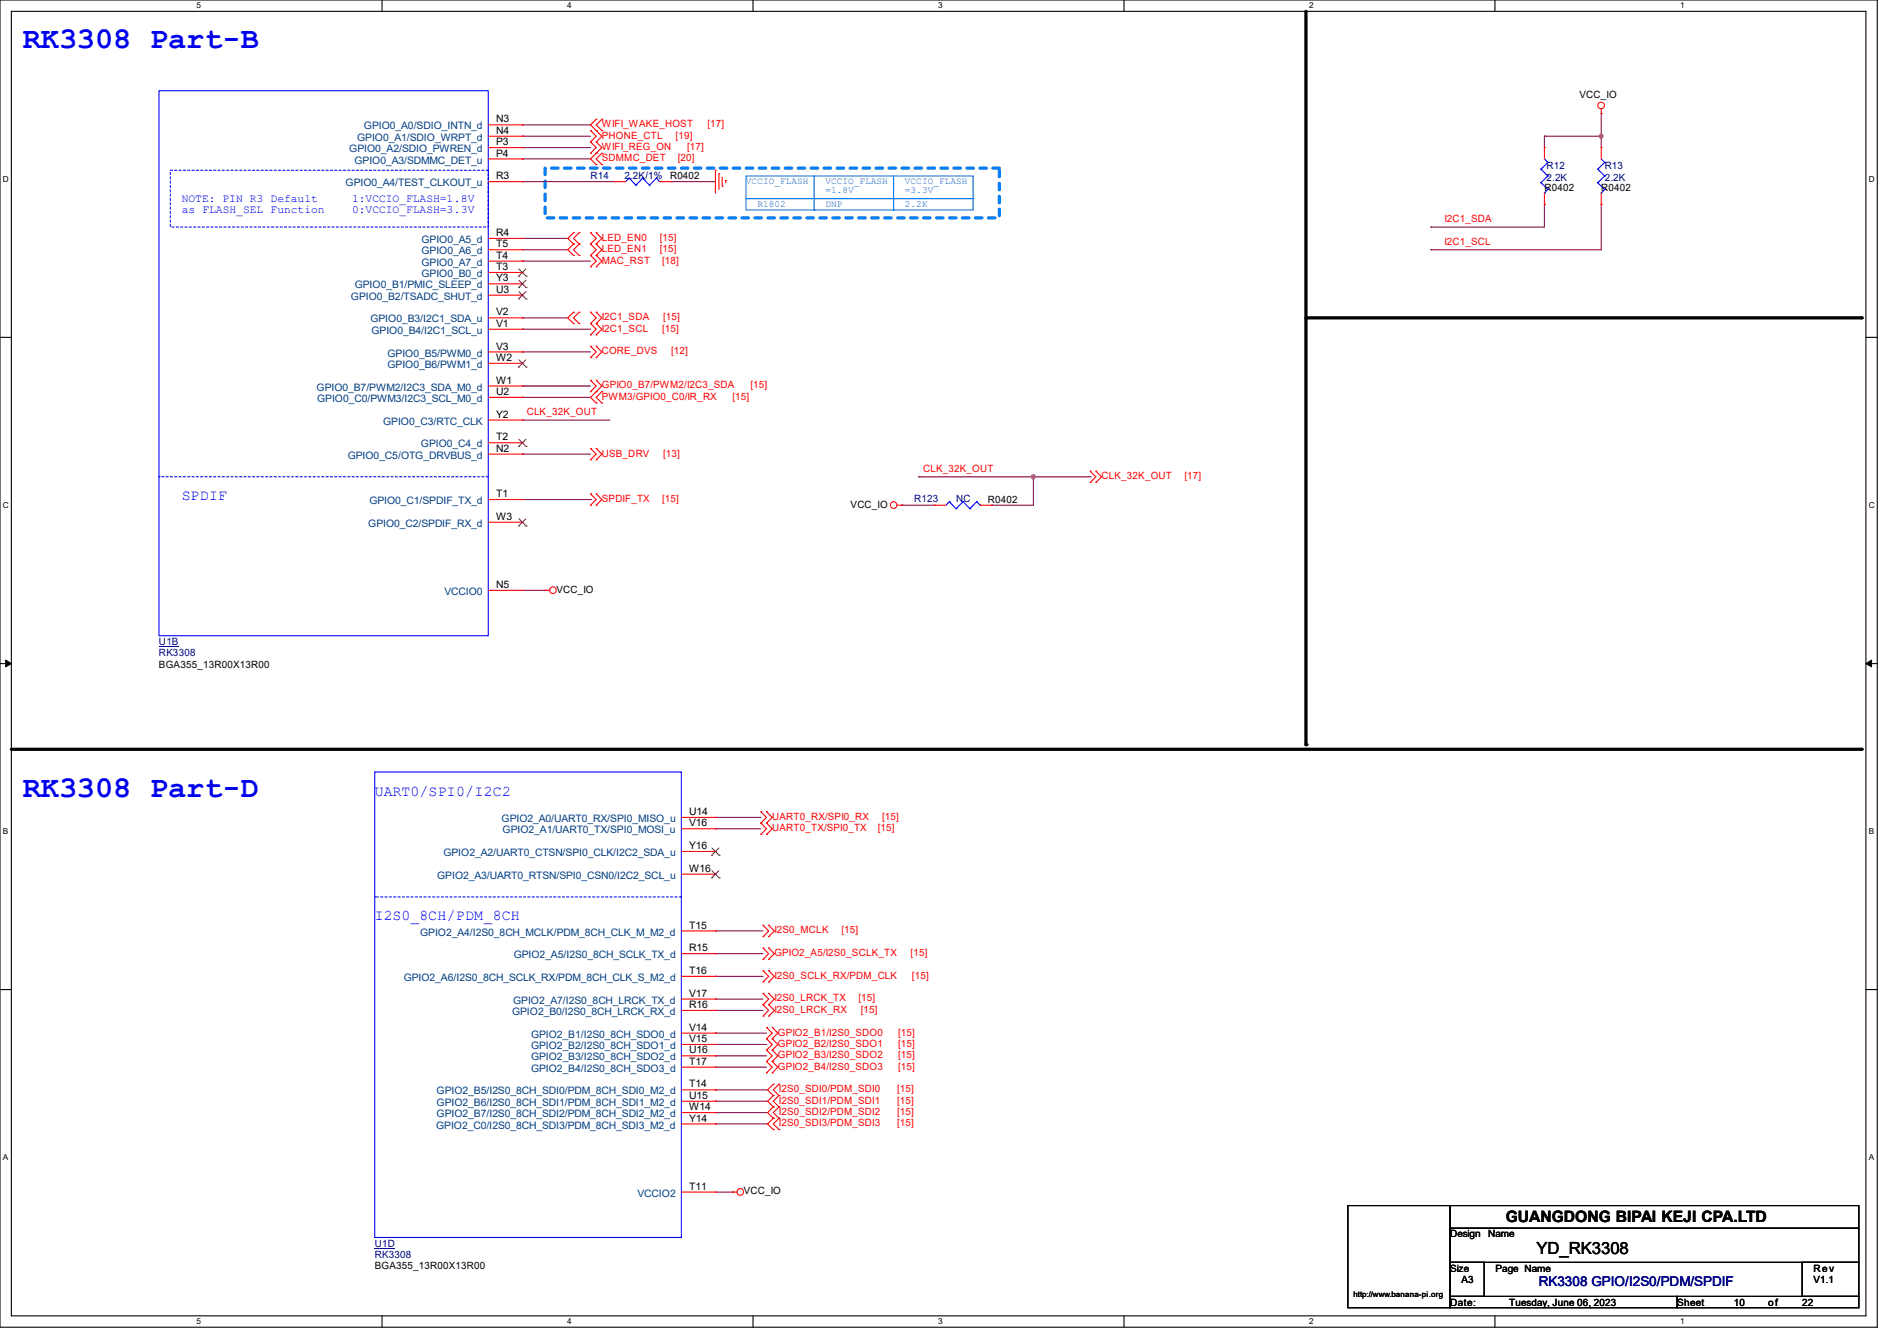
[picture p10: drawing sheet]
<svg xmlns="http://www.w3.org/2000/svg" width="297mm" height="210mm" viewBox="0 0 297 210" stroke-linecap="round" stroke-linejoin="round" font-family="sans-serif">
<path d="M0 0h293.9v207.9h-293.9zM1.8 1.8h290.3v204.3h-290.3z" fill="none" stroke="#000" stroke-width=".17"/>
<g fill="#fff">
<path d="M30.8 .2h.7v1.4h-.7z"/>
<path d="M30.8 206.2h.7v1.4h-.7z"/>
</g>
<path d="M59.8 0v1.8M59.8 206.1v1.8" fill="none" stroke="#000" stroke-width=".17"/>
<g fill="#fff">
<path d="M88.8 .2h.7v1.4h-.7z"/>
<path d="M88.8 206.2h.7v1.4h-.7z"/>
</g>
<path d="M117.9 0v1.8M117.9 206.1v1.8" fill="none" stroke="#000" stroke-width=".17"/>
<g fill="#fff">
<path d="M146.9 .2h.7v1.4h-.7z"/>
<path d="M146.9 206.2h.7v1.4h-.7z"/>
</g>
<path d="M176 0v1.8M176 206.1v1.8" fill="none" stroke="#000" stroke-width=".17"/>
<g fill="#fff">
<path d="M205 .2h.7v1.4h-.7z"/>
<path d="M205 206.2h.7v1.4h-.7z"/>
</g>
<path d="M234.1 0v1.8M234.1 206.1v1.8" fill="none" stroke="#000" stroke-width=".17"/>
<g fill="#fff">
<path d="M263.1 .2h.6v1.4h-.6z"/>
<path d="M263.1 206.2h.6v1.4h-.6z"/>
<path d="M.5 27.3h.9v1.4h-.9z"/>
<path d="M292.6 27.3h.9v1.4h-.9z"/>
<path d="M.5 78.4h.9v1.4h-.9z"/>
<path d="M292.6 78.4h.9v1.4h-.9z"/>
</g>
<path d="M0 52.8h1.8M292.1 52.8h1.8" fill="none" stroke="#000" stroke-width=".17"/>
<g fill="#fff">
<path d="M.5 129.5h.8v1.4h-.8z"/>
<path d="M292.6 129.5h.8v1.4h-.8z"/>
</g>
<path d="M0 103.9h1.8M292.1 103.9h1.8" fill="none" stroke="#000" stroke-width=".17"/>
<path d="M.9 103.4l.9 .5-.9 .5zM292.1 103.9l.9-.5v1z" fill="#000" stroke="#000" stroke-width=".16"/>
<g fill="#fff">
<path d="M.5 180.5h.8v1.4h-.8z"/>
<path d="M292.6 180.5h.8v1.4h-.8z"/>
</g>
<path d="M0 155h1.8M292.1 155h1.8M211 188.8h16v16h-16zM227 188.8h64v3.6h-64zM227 192.4h64v5.3h-64zM227 197.7h5.4v5.3h-5.4zM282.2 197.7h8.8v5.3h-8.8zM227 203h35.6v1.8h-35.6zM262.6 203h28.4v1.8h-28.4z" fill="none" stroke="#000" stroke-width=".17"/>
<path d="M204.5 1.8v114.8M204.5 49.8h86.9M1.8 117.3h289.6" fill="none" stroke="#000" stroke-width=".51"/>
<g fill="#000">
<circle cx="291.4" cy="49.8" r=".25"/>
<circle cx="204.5" cy="116.6" r=".25"/>
<circle cx="291.4" cy="117.3" r=".25"/>
</g>
<path d="M85.3 26.3h71.2v7.8h-71.2z" fill="none" stroke="#0080ff" stroke-width=".51" stroke-dasharray="1 1"/>
<path d="M116.8 27.6h35.6v5.3h-35.6zM116.8 31.1h35.6M127.5 32.9h.1M127.5 27.6v5.3M139.9 32.9h.1M139.9 27.6v5.3M152.4 31.1h.1" fill="none" stroke="#0080ff" stroke-width=".17"/>
<g fill="none" stroke="#800040" stroke-width=".17">
<path d="M81.8 19.6h.1M81.8 19.6h10.7M250.7 17.8h.1M250.7 17.8v5.3M81.8 28.4h.1M81.8 21.3h.1M81.8 23.1h.1M81.8 24.9h.1M81.8 39.1h7.1M81.8 21.3h10.7M81.8 28.4h14.4M81.8 23.1h10.7"/>
<path d="M81.8 24.9h10.7M81.8 37.3h7.1M88.9 39.1h.1M88.9 37.3h.1M105.1 28.4h.1M105.1 28.4h6.9M224 35.6h.1M224 39.1h.1M241.8 21.3h.1M241.8 32h.1M241.8 21.3v1.8M241.8 32v3.6h-17.8"/>
<path d="M241.8 21.3h8.9M250.7 32h.1M250.7 21.3h.1M250.7 32v7.1h-26.7M81.8 55.1h.1M81.8 49.8h.1M81.8 51.6h.1M81.8 40.9h.1M81.8 55.1h10.7M81.8 49.8h7.1M81.8 51.6h10.7M81.8 40.9h10.7"/>
<path d="M81.8 65.8h.1M81.8 62.2h.1M81.8 71.1h.1M81.8 60.5h.1M81.8 65.8h13.7M81.8 62.2h10.7M81.8 71.1h10.7M81.8 60.5h10.7M81.8 78.2h10.7M92.5 78.2h.1M141.2 79.1h.1M141.2 79.1h5.1"/>
<path d="M143.8 74.7h.1M143.8 74.7h26.9M155.2 79.1h.1M161.8 74.7h.1M161.8 74.7v4.4h-6.6M170.7 74.7h.1M81.8 92.5h3.5M85.3 92.5h.1M112 128h.1M112 129.8h.1M112 128h7.1M112 129.8h7.1"/>
<path d="M112 156.5h.1M112 158.2h.1M112 152.9h.1M112 149.4h.1M112 145.8h.1M112 156.5h7.5M112 158.2h7.5M112 152.9h7.5M112 149.4h7.5M112 145.8h7.5M112 170.7h.1M112 172.5h.1"/>
<path d="M112 174.2h.1M112 176h.1M112 161.8h.1M112 163.6h.1M112 165.4h.1M112 167.1h.1M112 170.7h8.2M112 172.5h8.2M112 174.2h8.2M112 176h8.2M112 161.8h8M112 163.6h8"/>
<path d="M112 165.4h8M112 167.1h8M112 186.7h2.7M114.7 186.7h.1"/>
</g>
<g fill="#f0f" stroke="#f0f" stroke-width=".17">
<circle cx="250.7" cy="21.3" r=".32"/>
<circle cx="161.8" cy="74.7" r=".32"/>
</g>
<g fill="none" stroke="#f00" stroke-width=".17">
<path d="M76.5 19.6h5.3M81.8 19.6h.1M93.3 18.7h.1M93.3 18.7l-.8 .9 1.7 1.7-.9 .9M94.2 18.7h.1M94.2 18.7l-.9 .9 .9 .8M250.7 17.8h.1M250.7 17.1v.7M76.5 28.4h5.3M76.5 21.3h5.3M76.5 23.1h5.3M76.5 24.9h5.3"/>
<path d="M76.5 37.3h5.3M76.5 39.1h5.3M81.8 21.3h.1M81.8 23.1h.1M81.8 24.9h.1M81.8 28.4h.1M81.8 37.3h.1M81.8 39.1h.1M89.8 36.4h.1M89.8 38.2h.1M89.8 36.4l-.9 .9 .9 .9M89.8 38.2l-.9 .9 .9 .9"/>
<path d="M90.7 38.2h.1M90.7 36.4h.1M90.7 36.4l-.9 .9 .9 .9M90.7 38.2l-.9 .9 .9 .9M92.5 22.2h.1M92.5 20.4h.1M92.5 24h.1M92.5 38.2h.1M92.5 36.4h.1M92.5 20.4l.8 .9-.8 .9M92.5 22.2l.8 .9-.8 .9M92.5 36.4l.8 .9-.8 .9"/>
<path d="M92.5 38.2l.8 .9-.8 .9M93.3 22.2h.1M93.3 20.4h.1M93.3 24h.1M93.3 25.8h.1M93.3 38.2h.1M93.3 36.4h.1M93.3 22.2l.9 .9-1.7 1.8 .8 .9M93.3 36.4l.9 .9-.9 .9M93.3 38.2l.9 .9-.9 .9M94.2 25.8h.1M94.2 24h.1"/>
<path d="M94.2 20.4h.1M94.2 24l-.9 .9 .9 .9M96.2 28.4h.1M96.2 28.4h1.8M103.3 28.4h1.8M105.1 28.4h.1M112 26.7h.1M112 26.7v3.5M112.6 27.2h.1M112.6 27.2v2.5M113.1 29.2h.1M113.1 27.7v1.5"/>
<path d="M113.6 28.3h.1M113.6 28.3v.3M241.8 23.1h.1M241.8 32h.1M241.8 23.1v1.8M241.8 30.2v1.8M250.7 23.1h.1M250.7 32h.1M250.7 23.1v1.8M250.7 30.2v1.8M76.5 40.9h5.3M76.5 42.7h5.3"/>
<path d="M76.5 44.4h5.3M76.5 46.2h5.3M76.5 49.8h5.3M76.5 51.6h5.3M76.5 55.1h5.3M76.5 56.9h5.3M81.8 40.9h.1M81.8 42.7h.1M81.8 44.4h.1M81.8 46.2h.1M81.8 49.8h.1M81.8 51.6h.1"/>
<path d="M81.8 55.1h.1M81.8 56.9h.1M89.8 48.9h.1M89.8 50.7h.1M89.8 40h.1M89.8 48.9l-.9 .9 .9 .9M90.7 50.7h.1M90.7 48.9h.1M90.7 40h.1M90.7 48.9l-.9 .9 .9 .9M92.5 41.8h.1M92.5 40h.1"/>
<path d="M92.5 52.5h.1M92.5 50.7h.1M92.5 48.9h.1M92.5 56h.1M92.5 54.2h.1M92.5 59.6h.1M92.5 40l.8 .9-.8 .9M92.5 50.7l.8 .9-.8 .9M92.5 48.9l.8 .9-.8 .9M92.5 54.2l.8 .9-.8 .9M92.5 59.6l.8 .9-.8 .8M93.3 41.8h.1"/>
<path d="M93.3 40h.1M93.3 52.5h.1M93.3 50.7h.1M93.3 48.9h.1M93.3 56h.1M93.3 54.2h.1M93.3 59.6h.1M93.3 40l.9 .9-.9 .9M93.3 50.7l.9 .9-.9 .9M93.3 54.2l.9 .9-.9 .9M93.3 48.9l.9 .9-.9 .9M93.3 59.6l.9 .9-1.7 1.7 .8 .9"/>
<path d="M76.5 60.5h5.3M76.5 62.2h5.3M76.5 65.8h5.3M76.5 69.3h5.3M76.5 78.2h5.3M76.5 71.1h5.3M81.8 60.5h.1M81.8 62.2h.1M81.8 65.8h.1M81.8 69.3h.1M81.8 78.2h.1M81.8 71.1h.1"/>
<path d="M92.5 72h.1M92.5 70.2h.1M92.5 61.3h.1M92.5 79.1h.1M92.5 77.3h.1M92.5 70.2l.8 .9-.8 .9M92.5 77.3l.8 .9-.8 .9M93.3 72h.1M93.3 70.2h.1M93.3 61.3h.1M93.3 63.1h.1M93.3 79.1h.1"/>
<path d="M93.3 77.3h.1M93.3 70.2l.9 .9-.9 .9M93.3 77.3l.9 .9-.9 .9M94.2 63.1h.1M94.2 61.3h.1M94.2 61.3l-.9 .9 .9 .9M140.5 79.1h.7M141.2 79.1h.1M146.3 79.1h.1M146.3 79.1h1.8M153.5 79.1h1.7M155.2 79.1h.1"/>
<path d="M170.7 75.6h.1M170.7 73.8h.1M170.7 73.8l.9 .9-.9 .9M171.6 75.6h.1M171.6 73.8h.1M171.6 73.8l.9 .9-.9 .9M76.5 92.5h5.3M76.5 81.8h5.3M81.8 92.5h.1M81.8 81.8h.1M85.3 92.5h.1M85.3 92.5h.8"/>
<path d="M106.7 128h5.3M106.7 129.8h5.3M106.7 133.3h5.3M106.7 136.9h5.3M112 128h.1M112 129.8h.1M112 133.3h.1M112 136.9h.1M119.1 128.9h.1M119.1 127.1h.1M119.1 130.7h.1M119.1 127.1l.9 .9-.9 .9"/>
<path d="M119.1 128.9l.9 .9-.9 .9M120 128.9h.1M120 127.1h.1M120 130.7h.1M120 127.1l.9 .9-.9 .9M120 128.9l.9 .9-.9 .9M106.7 152.9h5.3M106.7 156.5h5.3M106.7 158.2h5.3M106.7 145.8h5.3M106.7 149.4h5.3M112 152.9h.1"/>
<path d="M112 156.5h.1M112 158.2h.1M112 145.8h.1M112 149.4h.1M119.5 157.4h.1M119.5 155.6h.1M119.5 153.8h.1M119.5 152h.1M119.5 150.2h.1M119.5 148.5h.1M119.5 146.7h.1M119.5 144.9h.1"/>
<path d="M119.5 159.1h.1M119.5 155.6l.9 .9-.9 .9M119.5 152l.9 .9-.9 .9M119.5 148.5l.9 .9-.9 .8M119.5 144.9l.9 .9-.9 .9M119.5 157.4l.9 .8-.9 .9M120.4 157.4h.1M120.4 155.6h.1M120.4 153.8h.1M120.4 152h.1M120.4 150.2h.1M120.4 148.5h.1"/>
<path d="M120.4 146.7h.1M120.4 144.9h.1M120.4 159.1h.1M120.4 155.6l.8 .9-.8 .9M120.4 152l.8 .9-.8 .9M120.4 148.5l.8 .9-.8 .8M120.4 144.9l.8 .9-.8 .9M120.4 157.4l.8 .8-.8 .9M106.7 161.8h5.3M106.7 163.6h5.3M106.7 165.4h5.3M106.7 167.1h5.3"/>
<path d="M106.7 170.7h5.3M106.7 172.5h5.3M106.7 174.2h5.3M106.7 176h5.3M112 161.8h.1M112 163.6h.1M112 165.4h.1M112 167.1h.1M112 170.7h.1M112 172.5h.1M112 174.2h.1M112 176h.1"/>
<path d="M120 162.7h.1M120 160.9h.1M120 164.5h.1M120 166.2h.1M120 168h.1M120 160.9l.9 .9-.9 .9M120 162.7l.9 .9-.9 .9M120 164.5l.9 .9-.9 .8M120 166.2l.9 .9-.9 .9M120.9 162.7h.1M120.9 160.9h.1M120.9 164.5h.1"/>
<path d="M120.9 166.2h.1M120.9 168h.1M120.9 160.9l.9 .9-.9 .9M120.9 162.7l.9 .9-.9 .9M120.9 164.5l.9 .9-.9 .8M120.9 166.2l.9 .9-.9 .9M121.1 169.8h.1M121.1 171.6h.1M121.1 173.4h.1M121.1 175.1h.1M121.1 176.9h.1M121.1 169.8l-.9 .9 .9 .9"/>
<path d="M121.1 171.6l-.9 .9 .9 .9M121.1 173.4l-.9 .8 .9 .9M121.1 175.1l-.9 .9 .9 .9M122 171.6h.1M122 169.8h.1M122 173.4h.1M122 175.1h.1M122 176.9h.1M122 169.8l-.9 .9 .9 .9M122 171.6l-.9 .9 .9 .9M122 173.4l-.9 .8 .9 .9M122 175.1l-.9 .9 .9 .9"/>
<path d="M106.7 186.7h5.3M112 186.7h.1M114.7 186.7h.1M114.7 186.7h.7"/>
<circle cx="250.7" cy="16.5" r=".52"/>
<circle cx="139.9" cy="79.1" r=".52"/>
<circle cx="86.6" cy="92.4" r=".52"/>
<circle cx="115.9" cy="186.7" r=".52"/>
</g>
<g fill="none" stroke="#00f" stroke-width=".17">
<path d="M24.9 14.2h51.6v85.4h-51.6zM98.5 27.9h.1M98.5 27.9l-.5 .5M98.5 27.9l1.1 1.1M99.6 29h.1M100.6 27.9h.1M100.6 27.9l-1 1.1M100.6 27.9l1.1 1.1M101.7 29h.1M102.8 27.9h.1M102.8 27.9l-1.1 1.1M102.8 27.9l.5 .5"/>
<path d="M103.3 28.4h.1M241.3 26.5h.1M241.3 28.6h.1M241.3 26.5l1.1 1.1M241.3 28.6l1.1 1.1M241.8 30.2h.1M241.8 24.9l.6 .5M242.4 25.4h.1M242.4 27.6h.1M242.4 29.7h.1M242.4 25.4l-1.1 1.1M242.4 27.6l-1.1 1"/>
<path d="M242.4 29.7l-.6 .5M250.1 26.5h.1M250.1 28.6h.1M250.1 26.5l1.1 1.1M250.1 28.6l1.1 1.1M250.7 30.2h.1M250.7 24.9l.5 .5M251.2 25.4h.1M251.2 27.6h.1M251.2 29.7h.1M251.2 25.4l-1.1 1.1M251.2 27.6l-1.1 1"/>
<path d="M251.2 29.7l-.5 .5M148.6 78.6h.1M148.6 78.6l-.5 .5M148.6 78.6l1.1 1.1M149.7 79.7h.1M150.8 78.6h.1M150.8 78.6l-1.1 1.1M150.8 78.6l1 1.1M151.8 79.7h.1M152.9 78.6h.1M152.9 78.6l-1.1 1.1M152.9 78.6l.6 .5"/>
<path d="M153.5 79.1h.1M58.7 120.9h48v72.9h-48z"/>
</g>
<path d="M26.7 26.7h49.8v8.9h-49.8zM24.9 74.7h.1M76.5 74.7h-51.6M58.7 140.5h.1M106.7 140.5h-48" fill="none" stroke="#00f" stroke-width=".17" stroke-dasharray=".3 .3"/>
<path d="M24.9 101.2h3.1M58.7 195.5h3.1" fill="none" stroke="#000080" stroke-width=".16"/>
<g fill="none" stroke="#804000" stroke-width=".16">
<path d="M81.2 43.3h.1M81.2 45h.1M81.2 46.8h.1M81.2 57.5h.1M81.2 42.1l1.2 1.2M81.2 43.9l1.2 1.1M81.2 45.7l1.2 1.1M81.2 56.3l1.2 1.2M82.3 42.1l-1.1 1.2M82.3 43.9l-1.1 1.1M82.3 45.7l-1.1 1.1M82.3 56.3l-1.1 1.2"/>
<path d="M82.4 43.3h.1M82.4 45h.1M82.4 46.8h.1M82.4 57.5h.1M81.2 69.9h.1M81.2 68.8l1.2 1.1M82.3 68.8l-1.1 1.1M82.4 69.9h.1M81.2 82.4h.1M81.2 81.2l1.2 1.2M82.3 81.2l-1.1 1.2M82.4 82.4h.1"/>
<path d="M111.4 133.9h.1M111.4 137.5h.1M111.5 132.8l1.1 1.1M111.5 136.4l1.1 1.1M112.6 132.8l-1.2 1.1M112.6 136.4l-1.2 1.1M112.6 133.9h.1M112.6 137.5h.1"/>
</g>
<g font-size="4.7" fill="#00f">
<text x="3.6" y="7.5">RK3308 Part-B</text>
<text x="3.6" y="124.8">RK3308 Part-D</text>
</g>
<text font-size="2.6" x="240.6" y="196.3">YD_RK3308</text>
<text font-size="2.5" x="235.8" y="191.4">GUANGDONG BIPAI KEJI CPA.LTD</text>
<g font-size="2.3" fill="#00f">
<text x="28.4" y="78.4">SPDIF</text>
<text x="58.7" y="124.6">UART0/SPI0/I2C2</text>
<text x="58.7" y="144.1">I2S0_8CH/PDM_8CH</text>
</g>
<text font-size="2.1" fill="#000080" x="240.9" y="201.4">RK3308 GPIO/I2S0/PDM/SPDIF</text>
<g font-size="1.8" fill="#00f">
<text x="28.4" y="31.6">NOTE: PIN R3 Default</text>
<text x="28.4" y="33.4">as FLASH_SEL Function</text>
<text x="55.1" y="31.6">1:VCCIO_FLASH=1.8V</text>
<text x="55.1" y="33.4">0:VCCIO_FLASH=3.3V</text>
</g>
<g font-size="1.6">
<text x="247.3" y="15.3">VCC_IO</text>
<text x="77.7" y="19.2">N3</text>
<text x="77.7" y="21">N4</text>
<text x="77.7" y="22.7">P3</text>
<text x="77.7" y="24.5">P4</text>
<text x="77.7" y="28.1">R3</text>
<text x="104.9" y="28.1">R0402</text>
<text x="241.8" y="29.9">R0402</text>
<text x="250.7" y="29.9">R0402</text>
<text x="77.7" y="37">R4</text>
<text x="77.7" y="38.7">T5</text>
<text x="77.7" y="40.5">T4</text>
<text x="77.7" y="42.3">T3</text>
<text x="77.7" y="44.1">Y3</text>
<text x="77.7" y="45.8">U3</text>
<text x="77.7" y="49.4">V2</text>
<text x="77.7" y="51.2">V1</text>
<text x="77.7" y="54.7">V3</text>
<text x="77.7" y="56.5">W2</text>
<text x="77.7" y="60.1">W1</text>
<text x="77.7" y="61.8">U2</text>
<text x="77.7" y="65.4">Y2</text>
<text x="77.7" y="69">T2</text>
<text x="77.7" y="70.7">N2</text>
<text x="77.7" y="77.9">T1</text>
<text x="77.7" y="81.4">W3</text>
<text x="133.2" y="79.5">VCC_IO</text>
<text x="154.7" y="78.8">R0402</text>
<text x="77.7" y="92.1">N5</text>
<text x="87.1" y="92.8">VCC_IO</text>
<text x="24.9" y="104.6">BGA355_13R00X13R00</text>
<text x="107.9" y="127.6">U14</text>
<text x="107.9" y="129.4">V16</text>
<text x="107.9" y="133">Y16</text>
<text x="107.9" y="136.5">W16</text>
<text x="107.9" y="145.4">T15</text>
<text x="107.9" y="149">R15</text>
<text x="107.9" y="152.5">T16</text>
<text x="107.9" y="156.1">V17</text>
<text x="107.9" y="157.9">R16</text>
<text x="107.9" y="161.4">V14</text>
<text x="107.9" y="163.2">V15</text>
<text x="107.9" y="165">U16</text>
<text x="107.9" y="166.8">T17</text>
<text x="107.9" y="170.3">T14</text>
<text x="107.9" y="172.1">U15</text>
<text x="107.9" y="173.9">W14</text>
<text x="107.9" y="175.6">Y14</text>
<text x="107.9" y="186.3">T11</text>
<text x="116.5" y="187.1">VCC_IO</text>
<text x="227" y="193.8">Design</text>
<text x="233" y="193.8">Name</text>
<text x="58.7" y="198.8">BGA355_13R00X13R00</text>
<text x="227" y="199.1">Size</text>
<text x="228.8" y="200.9">A3</text>
<text x="234.1" y="199.1">Page Name</text>
<text x="283.9" y="200.9">V1.1</text>
<text x="283.9" y="199.1">Rev</text>
<text x="227" y="204.5">Date:</text>
<text x="236.3" y="204.5">Tuesday, June 06, 2023</text>
<text x="262.6" y="204.5">Sheet</text>
<text x="271.5" y="204.5">10</text>
<text x="276.8" y="204.5">of</text>
<text x="282.1" y="204.5">22</text>
</g>
<g font-size="1.6" fill="#004080">
<text x="54.7" y="23.8">GPIO0_A2/SDIO_PWREN_d</text>
<text x="55.9" y="22.1">GPIO0_A1/SDIO_WRPT_d</text>
<text x="57" y="20.3">GPIO0_A0/SDIO_INTN_d</text>
<text x="54.1" y="29.2">GPIO0_A4/TEST_CLKOUT_u</text>
<text x="55.5" y="25.6">GPIO0_A3/SDMMC_DET_u</text>
<text x="66" y="38.1">GPIO0_A5_d</text>
<text x="66" y="39.8">GPIO0_A6_d</text>
<text x="66" y="41.6">GPIO0_A7_d</text>
<text x="54.9" y="46.9">GPIO0_B2/TSADC_SHUT_d</text>
<text x="55.5" y="45.2">GPIO0_B1/PMIC_SLEEP_d</text>
<text x="66" y="43.4">GPIO0_B0_d</text>
<text x="58" y="50.5">GPIO0_B3/I2C1_SDA_u</text>
<text x="58.2" y="52.3">GPIO0_B4/I2C1_SCL_u</text>
<text x="60.7" y="55.8">GPIO0_B5/PWM0_d</text>
<text x="60.7" y="57.6">GPIO0_B6/PWM1_d</text>
<text x="49.6" y="61.2">GPIO0_B7/PWM2/I2C3_SDA_M0_d</text>
<text x="49.7" y="63">GPIO0_C0/PWM3/I2C3_SCL_M0_d</text>
<text x="54.4" y="71.8">GPIO0_C5/OTG_DRVBUS_d</text>
<text x="60" y="66.5">GPIO0_C3/RTC_CLK</text>
<text x="65.9" y="70.1">GPIO0_C4_d</text>
<text x="57.7" y="82.5">GPIO0_C2/SPDIF_RX_d</text>
<text x="57.8" y="79">GPIO0_C1/SPDIF_TX_d</text>
<text x="69.6" y="93.2">VCCIO0</text>
<text x="78.5" y="128.7">GPIO2_A0/UART0_RX/SPI0_MISO_u</text>
<text x="78.7" y="130.5">GPIO2_A1/UART0_TX/SPI0_MOSI_u</text>
<text x="68.5" y="137.6">GPIO2_A3/UART0_RTSN/SPI0_CSN0/I2C2_SCL_u</text>
<text x="69.4" y="134.1">GPIO2_A2/UART0_CTSN/SPI0_CLK/I2C2_SDA_u</text>
<text x="65.8" y="146.5">GPIO2_A4/I2S0_8CH_MCLK/PDM_8CH_CLK_M_M2_d</text>
<text x="63.2" y="153.6">GPIO2_A6/I2S0_8CH_SCLK_RX/PDM_8CH_CLK_S_M2_d</text>
<text x="80.4" y="150.1">GPIO2_A5/I2S0_8CH_SCLK_TX_d</text>
<text x="80.2" y="159">GPIO2_B0/I2S0_8CH_LRCK_RX_d</text>
<text x="80.3" y="157.2">GPIO2_A7/I2S0_8CH_LRCK_TX_d</text>
<text x="83.1" y="162.5">GPIO2_B1/I2S0_8CH_SDO0_d</text>
<text x="83.1" y="164.3">GPIO2_B2/I2S0_8CH_SDO1_d</text>
<text x="83.1" y="166.1">GPIO2_B3/I2S0_8CH_SDO2_d</text>
<text x="83.1" y="167.9">GPIO2_B4/I2S0_8CH_SDO3_d</text>
<text x="68.4" y="171.4">GPIO2_B5/I2S0_8CH_SDI0/PDM_8CH_SDI0_M2_d</text>
<text x="68.4" y="173.2">GPIO2_B6/I2S0_8CH_SDI1/PDM_8CH_SDI1_M2_d</text>
<text x="68.3" y="176.7">GPIO2_C0/I2S0_8CH_SDI3/PDM_8CH_SDI3_M2_d</text>
<text x="68.4" y="175">GPIO2_B7/I2S0_8CH_SDI2/PDM_8CH_SDI2_M2_d</text>
<text x="99.8" y="187.4">VCCIO2</text>
</g>
<g font-size="1.6" fill="#f00">
<text x="94.2" y="21.7">PHONE_CTL</text>
<text x="94.2" y="23.5">WIFI_REG_ON</text>
<text x="94.2" y="19.9">WIFI_WAKE_HOST</text>
<text x="105.8" y="21.7">[19]</text>
<text x="107.6" y="23.5">[17]</text>
<text x="110.8" y="19.9">[17]</text>
<text x="94.2" y="25.3">SDMMC_DET</text>
<text x="106.1" y="25.3">[20]</text>
<text x="226.1" y="34.8">I2C1_SDA</text>
<text x="94.2" y="41.3">MAC_RST</text>
<text x="94.2" y="37.7">LED_EN0</text>
<text x="94.2" y="39.5">LED_EN1</text>
<text x="103.3" y="37.7">[15]</text>
<text x="103.3" y="39.5">[15]</text>
<text x="103.7" y="41.3">[18]</text>
<text x="226.1" y="38.4">I2C1_SCL</text>
<text x="94.2" y="51.9">I2C1_SCL</text>
<text x="94.2" y="50.2">I2C1_SDA</text>
<text x="103.7" y="51.9">[15]</text>
<text x="103.8" y="50.2">[15]</text>
<text x="94.2" y="55.5">CORE_DVS</text>
<text x="105.1" y="55.5">[12]</text>
<text x="82.5" y="65">CLK_32K_OUT</text>
<text x="94.2" y="60.8">GPIO0_B7/PWM2/I2C3_SDA</text>
<text x="94.2" y="62.6">PWM3/GPIO0_C0/IR_RX</text>
<text x="114.7" y="62.6">[15]</text>
<text x="117.5" y="60.8">[15]</text>
<text x="94.2" y="71.5">USB_DRV</text>
<text x="103.8" y="71.5">[13]</text>
<text x="144.5" y="73.9">CLK_32K_OUT</text>
<text x="172.5" y="75.1">CLK_32K_OUT</text>
<text x="185.5" y="75.1">[17]</text>
<text x="94.2" y="78.6">SPDIF_TX</text>
<text x="103.7" y="78.6">[15]</text>
<text x="120.9" y="128.4">UART0_RX/SPI0_RX</text>
<text x="120.9" y="130.2">UART0_TX/SPI0_TX</text>
<text x="137.5" y="130.2">[15]</text>
<text x="138.1" y="128.4">[15]</text>
<text x="121.2" y="149.7">GPIO2_A5/I2S0_SCLK_TX</text>
<text x="121.2" y="146.2">I2S0_MCLK</text>
<text x="131.7" y="146.2">[15]</text>
<text x="142.6" y="149.7">[15]</text>
<text x="121.2" y="153.3">I2S0_SCLK_RX/PDM_CLK</text>
<text x="142.8" y="153.3">[15]</text>
<text x="121.2" y="156.8">I2S0_LRCK_TX</text>
<text x="121.2" y="158.6">I2S0_LRCK_RX</text>
<text x="134.4" y="156.8">[15]</text>
<text x="134.8" y="158.6">[15]</text>
<text x="121.8" y="162.2">GPIO2_B1/I2S0_SDO0</text>
<text x="121.8" y="164">GPIO2_B2/I2S0_SDO1</text>
<text x="121.8" y="165.7">GPIO2_B3/I2S0_SDO2</text>
<text x="121.8" y="167.5">GPIO2_B4/I2S0_SDO3</text>
<text x="140.6" y="162.2">[15]</text>
<text x="140.6" y="164">[15]</text>
<text x="140.6" y="165.7">[15]</text>
<text x="140.6" y="167.5">[15]</text>
<text x="122" y="171.1">I2S0_SDI0/PDM_SDI0</text>
<text x="122" y="172.8">I2S0_SDI1/PDM_SDI1</text>
<text x="140.5" y="171.1">[15]</text>
<text x="140.5" y="172.8">[15]</text>
<text x="122" y="174.6">I2S0_SDI2/PDM_SDI2</text>
<text x="122" y="176.4">I2S0_SDI3/PDM_SDI3</text>
<text x="140.5" y="174.6">[15]</text>
<text x="140.5" y="176.4">[15]</text>
</g>
<g font-size="1.6" fill="#000080">
<text x="92.5" y="28.1">R14</text>
<text x="97.8" y="28.1">2.2K/1%</text>
<text x="242.1" y="26.5">R12</text>
<text x="242.1" y="28.3">2.2K</text>
<text x="251.2" y="26.5">R13</text>
<text x="251.2" y="28.3">2.2K</text>
<text x="143.1" y="78.6">R123</text>
<text x="149.7" y="78.6">NC</text>
<text x="24.9" y="101">U1B</text>
<text x="24.9" y="102.8">RK3308</text>
<text x="58.7" y="195.2">U1D</text>
<text x="58.7" y="197">RK3308</text>
</g>
<g font-size="1.5" fill="#0080ff">
<text x="116.8" y="28.8">VCCIO_FLASH</text>
<text x="129.2" y="28.8">VCCIO_FLASH</text>
<text x="141.7" y="28.8">VCCIO_FLASH</text>
<text x="118.6" y="32.3">R1802</text>
<text x="129.2" y="30.3">=1.8V</text>
<text x="129.2" y="32.3">DNP</text>
<text x="141.7" y="32.3">2.2K</text>
<text x="141.7" y="30.3">=3.3V</text>
</g>
<g font-size="1.3">
<text x="30.8" y="1.3">5</text>
<text x="88.8" y="1.3">4</text>
<text x="146.9" y="1.3">3</text>
<text x="205" y="1.3">2</text>
<text x="263.1" y="1.3">1</text>
<text x=".5" y="28.4">D</text>
<text x="292.6" y="28.4">D</text>
<text x=".5" y="79.5">C</text>
<text x="292.6" y="79.5">C</text>
<text x=".5" y="130.6">B</text>
<text x="292.6" y="130.6">B</text>
<text x=".5" y="181.7">A</text>
<text x="292.6" y="181.7">A</text>
<text x="30.8" y="207.4">5</text>
<text x="88.8" y="207.4">4</text>
<text x="146.9" y="207.4">3</text>
<text x="205" y="207.4">2</text>
<text x="263.1" y="207.4">1</text>
</g>
<text font-size="1.2" x="211.9" y="203.1">http://www.banana-pi.org</text>
</svg>
